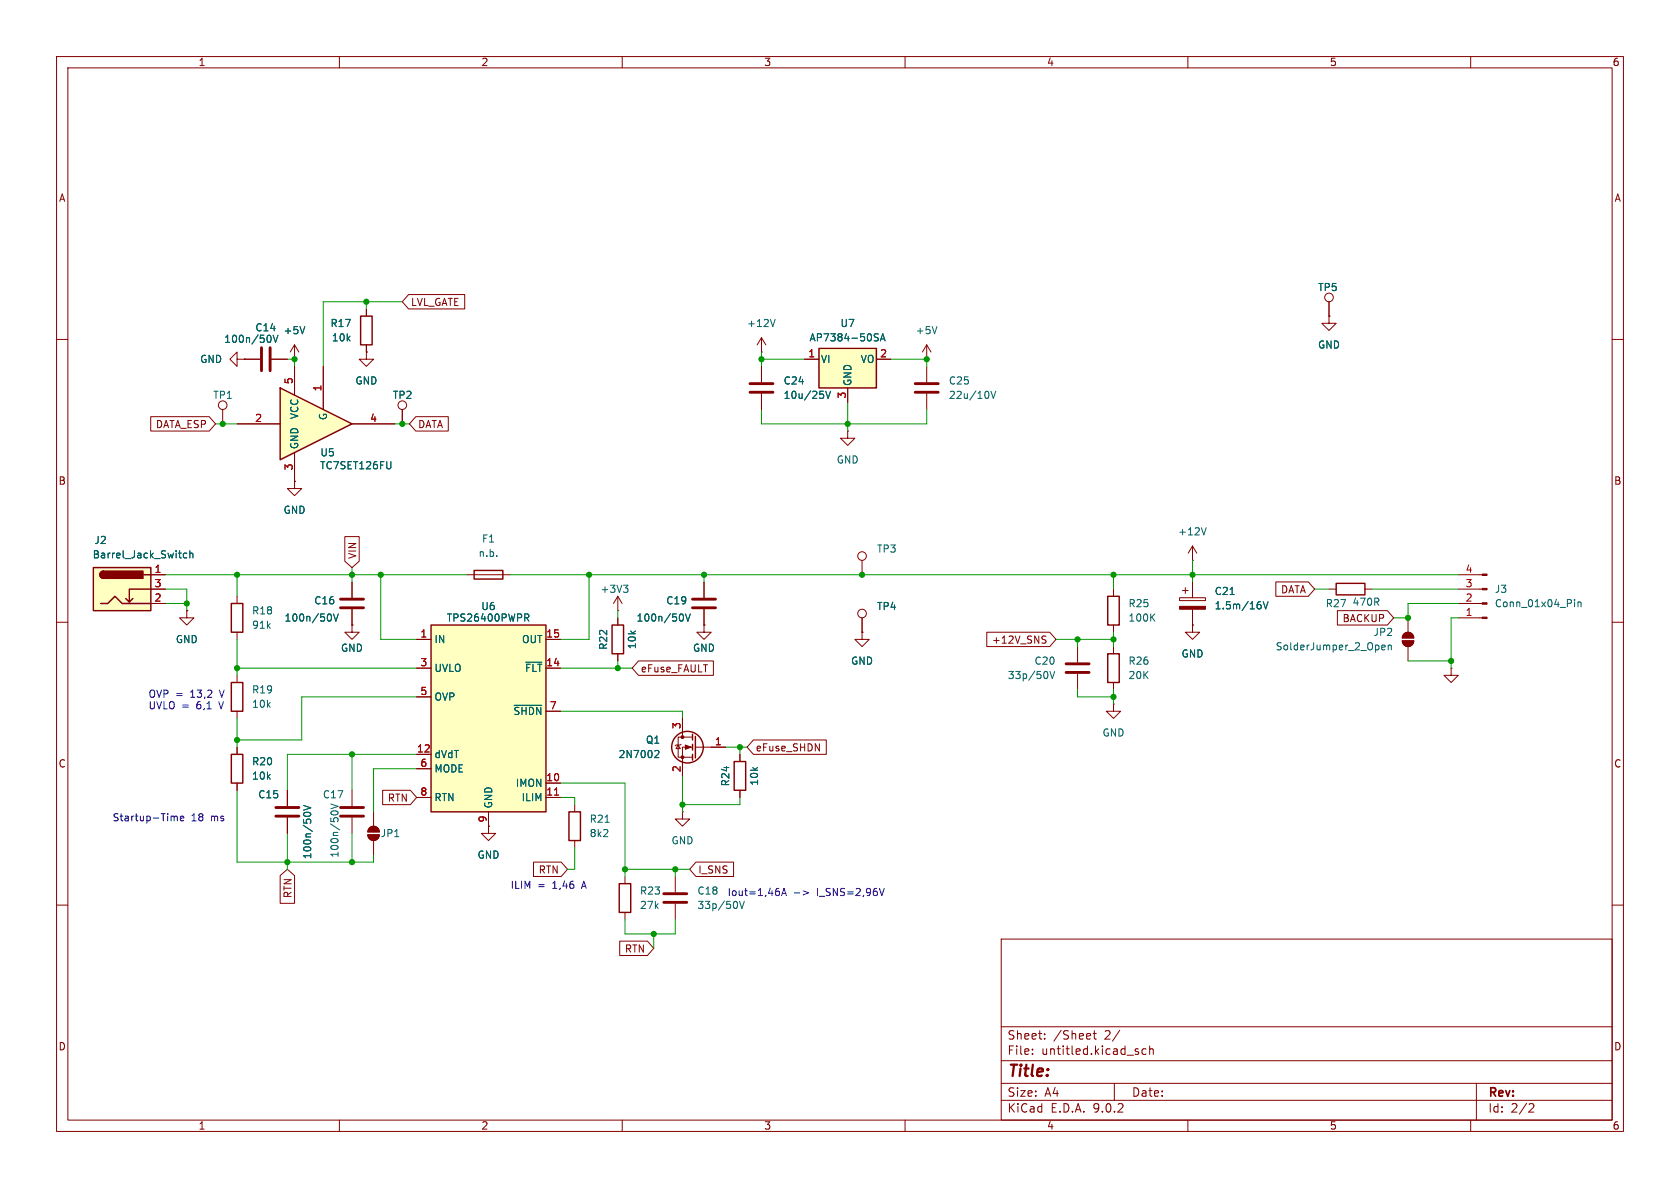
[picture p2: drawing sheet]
<svg xmlns="http://www.w3.org/2000/svg" width="297mm" height="210mm" viewBox="0 0 297 210" stroke-linecap="round" stroke-linejoin="round" font-family="sans-serif">
<g fill="none" stroke="#840000" stroke-width=".18">
<path d="M10 10h277v190h-277zM12 12h273v186h-273zM60 10v2M110 10v2M160 10v2M210 10v2M260 10v2M64.8 54.6v1.3M10 60h2M39.4 72.4v2.5M41.9 63.5v1.3l-1.3-1.3 1.3-1.3v1.3h1.3M43.2 63.5h.1"/>
<path d="M64.8 62.2v1.3h-1.3l1.3 1.3 1.2-1.3h-1.2M64.8 62.2h.1M64.8 61v1.2M71.1 72.4v2.5M285 60h2M52.1 85.1v1.3h-1.3l1.3 1.2 1.2-1.2h-1.2M52.1 85.1h.1M10 110h2M41.9 105.4v1.3M41.9 111.8v1.2M82.5 101.6h7.7M152.4 109.2v2.6"/>
<path d="M196.8 114.3v1.3M210.8 110.5v1.3h1.3l-1.3 1.2-1.3-1.2h1.3M210.8 110.5h.1M234.9 104.1h1.3M241.3 104.1h1.3M247.9 113.3h2a1.02 1.02 0 0 1-1 1 1.02 1.02 0 0 1-1-1zM248.2 112.1a1.02 1.02 0 0 1 1.1-.3 1.02 1.02 0 0 1 .6 1h-2zM248.9 109.2v2.6M248.9 114.3v2.5M256.5 118.1v1.3h1.3l-1.3 1.3-1.2-1.3h1.2M256.5 118.1h.1M257.8 104.1h4.2"/>
<path d="M257.8 109.2h4.2M257.8 106.7h4.2M257.8 101.6h4.2M285 110h2M41.9 132.1v1.3M41.9 138.4v1.3M50.8 139.7v2.8M196.8 120.7v1.2M50.8 144.5v2.8M65 147.6h2.1a1.02 1.02 0 0 1-1.1 1 1.02 1.02 0 0 1-1-1zM65.3 146.4a1.02 1.02 0 0 1 1.1-.3 1.02 1.02 0 0 1 .7 1h-2.1zM66 143.5v2.6"/>
<path d="M66 148.6v2.5M86.4 146.1v1.2h1.2l-1.2 1.3-1.3-1.3h1.3M86.4 146.1h.1M120.6 143.5v1.3h1.3l-1.3 1.3-1.2-1.3h1.2M120.6 143.5h.1M10 160h2M177 166h108v32h-108zM285 160h2M60 198v2M110 198v2M160 198v2M177 194.5h108"/>
<path d="M177 191.5h108M177 187.5h108M177 181.5h108M182.5 186.3v.1M182.5 185.5v.1M184.7 183.6v.1M184.7 182.8v.1M193.2 182.7h.6M193.5 182.2v1.3l.3 .2M197 191.5v3M198 182.1l-1.3 2M201.2 186v.3"/>
<path d="M202.6 185.5l-.4-.1-.3 .3v.4l.1 .2h.6M203.2 185.5l.3-.1 .3 .1 .1 .9M203.2 184.9v1.5M210 198v2M260 198v2M261 191.5v6.5M270.5 195.1l.5 .1 .2 .3-1 1.1h1"/>
<circle cx="39.4" cy="71.6" r=".76"/>
<circle cx="71.1" cy="71.6" r=".76"/>
<circle cx="152.4" cy="108.5" r=".76"/>
</g>
<path d="M63.8 55.9h2v5.1h-2zM40.9 106.7h2v5.1h-2zM83.8 100.8h5.1v1.6h-5.1zM195.8 115.6h2.1v5.1h-2.1zM236.2 103.1h5.1v2.1h-5.1zM40.9 133.4h2v5h-2z" fill="none" stroke="#840000" stroke-width=".25"/>
<g fill="#840000" stroke="#840000" stroke-width=".18">
<path d="M65.3 146.4a1.02 1.02 0 0 1 1.1-.3 1.02 1.02 0 0 1 .7 1h-2.1z"/>
<path d="M65 147.6h2.1a1.02 1.02 0 0 1-1.1 1 1.02 1.02 0 0 1-1-1z"/>
<path d="M248.2 112.1a1.02 1.02 0 0 1 1.1-.3 1.02 1.02 0 0 1 .6 1h-2z"/>
<path d="M247.9 113.3h2a1.02 1.02 0 0 1-1 1 1.02 1.02 0 0 1-1-1z"/>
<path d="M262 109.1h.9v.2h-.9z"/>
<path d="M262 106.6h.9v.2h-.9z"/>
<path d="M262 104h.9v.3h-.9z"/>
<path d="M262 101.5h.9v.2h-.9z"/>
</g>
<path d="M244.3 114.5l.6-.2-.1-.2-.3-.1-.2 .2v.6h.5M245.4 114.2l.2-.2 .3 .1 .1 .8M245.4 114v.9M278.4 106v.1M278.4 106.4v.9M279 106.4v.9M279 106.5l.1-.1 .4 .1v.8M53.7 143.9a.79 .79 0 0 1 1.2 0M53.7 142.4l1.2 .4-1.2 .4" fill="none" stroke="#006464" stroke-width=".18"/>
<path d="M48.8 144.3h4M48.8 142.7h4" fill="none" stroke="#840000" stroke-width=".51"/>
<path d="M76.2 110.5h20.3v33h-20.3z" fill="#ffffc2"/>
<path d="M76.2 110.5h20.3v33h-20.3zM108.2 110.5h2v5.1h-2z" fill="none" stroke="#840000" stroke-width=".25"/>
<g fill="none" stroke="#840000" stroke-width=".18">
<path d="M234.9 53.3v2.6M43.2 63.5h2.8M48 63.5h2.8M52.1 63.5h.1M52.1 61l-.8 1.2M52.1 61l.7 1.2M52.1 61v2.5M73.7 113h2.5M73.7 118.1h2.5M96.5 113h2.6M96.5 118.1h2.6M109.2 108h.1"/>
<path d="M109.2 105.4v2.6M109.2 109.2v1.3M109.2 115.6v1.2M109.2 105.4l-.7 1.3M109.2 105.4l.8 1.3M124.5 102.9v2.8M124.5 107.7v2.8M73.7 123.2h2.5M73.7 133.4h2.5M73.7 135.9h2.5M96.5 125.7h2.6M96.5 138.4h2.6"/>
<path d="M73.7 141h2.5M86.4 143.5v2.6M96.5 141h2.6"/>
<circle cx="234.9" cy="52.6" r=".76"/>
</g>
<path d="M47.8 59.4l.1 .6-.1 .4-.2 .1M48.3 59.3l.4 1.2 .4-1.2M53.9 57.7l-.4 1.3M92.8 108.5h.5l.2 .3-.1 .3-.6 .1M93 117.1h2.8M93.1 109.2l.4 .6M110.2 103.4h.8l-.4 .5M110.8 103.9l.2 .3v.3l-.2 .2M120.5 108.5a.79 .79 0 0 1 0 1.3M121.2 108.5l.4 1.3 .4-1.3M90.9 124.7h4.9" fill="none" stroke="#006464" stroke-width=".18"/>
<path d="M98 140.6h.8" fill="none" stroke="#a90000" stroke-width=".18"/>
<path d="M46.2 61.5v4M47.8 61.5v4M122.4 107.4h4.1M122.4 105.9h4.1" fill="none" stroke="#840000" stroke-width=".51"/>
<path d="M49.5 68.6l12.7 6.3-12.7 6.4z" fill="#ffffc2"/>
<g fill="none" stroke="#840000" stroke-width=".25">
<path d="M49.5 68.6l12.7 6.3-12.7 6.4zM195.8 105.4h2.1v5.1h-2.1zM40.9 120.7h2v5h-2zM122.4 129.8v1M122.4 131.6v1M122.4 133.4v1M122.9 130.2v3.8M129.8 134.6h2v5.1h-2zM100.6 143.5h2v5.1h-2zM109.5 156.2h2v5.1h-2z"/>
<circle cx="121.5" cy="132.1" r="2.79"/>
</g>
<g fill="none" stroke="#840000" stroke-width=".18">
<path d="M134.6 59.7l-.7 1.3M134.6 59.7l.8 1.3M134.6 59.7v2.5M234.9 55.9v1.3h1.3l-1.3 1.2-1.2-1.2h1.2M234.9 55.9h.1M41.9 74.9h7.6M52.1 64.8v5.1M57.1 64.8v7.6M62.2 74.9h7.6M134.6 62.2h.1M134.6 64.8v2.8M134.6 69.6v2.8"/>
<path d="M149.9 76.2v1.3h1.2l-1.2 1.2-1.3-1.2h1.3M149.9 76.2h.1M163.8 63.5h.1M163.8 61l-.7 1.2M163.8 61l.8 1.2M163.8 61v2.5M163.8 64.8v2.8M163.8 69.6v2.8M52.1 80v5.1M152.4 99.1v2.5M210.8 99.1h.1M210.8 96.5l-.7 1.3"/>
<path d="M210.8 96.5l.8 1.3M210.8 96.5v2.6M41.9 119.4v1.3M124.5 110.5v1.3h1.2l-1.2 1.2-1.3-1.2h1.3M124.5 110.5h.1M152.4 111.8v1.2h1.3l-1.3 1.3-1.3-1.3h1.3M152.4 111.8h.1M190.5 114.3v2.8M190.5 119.1v2.8M196.8 104.1v1.3M196.8 110.5v1.3M208.5 105.7h4.6v.5h-4.6z"/>
<path d="M209 104.4h1.1M209.5 103.9v1M210.8 102.9v2.8M210.8 107.7v2.8M41.9 125.7v1.3M119.9 131.7l.4 .6h-.8zM120.4 131.6l-.1 .1h-.8l-.1 .1M120.6 127v3.3M122.4 130.3h-2.5v3.6h2.5M122.4 132.1h-1.8v5.1M122.9 132.1h5.4M130.8 133.4v1.2"/>
<path d="M130.8 139.7v1.3M196.8 124.5v1.2h1.3l-1.3 1.3-1.2-1.3h1.2M196.8 124.5h.1M101.6 142.2v1.3M101.6 148.6v1.3M110.5 154.9v1.3M119.4 154.9v2.8M119.4 159.8v2.8M110.5 161.3v1.3"/>
<circle cx="152.4" cy="98.3" r=".76"/>
</g>
<g fill="none" stroke="#006464" stroke-width=".18">
<path d="M137 56.5l-.4 1.2M165.6 57.7l-.4 1.3M145.6 69.8v.5M146 69.2l.4 1.2 .4-1.2M174.8 69.4v.8M175.2 69.2l.4 1.2 .4-1.2M69.1 81.6l-.1 1.2M213.2 93.3l-.4 1.3M185.2 118.9v.8M185.6 118.7l.4 1.3 .5-1.3M203.6 109.1l.6 .7M204.2 108.5l-.8 .8"/>
<path d="M217.5 105.1h.7M222.6 106.4h.2M222.7 106.9l.3 .2v.3l-.3 .2M223.3 106.4l.5 1.2 .4-1.2M115.9 132.7h.5l.1 .3-.8 .9h.8M107 145.4h.7M130.3 159.6v.8M130.7 159.3l.5 1.3 .4-1.3"/>
</g>
<g fill="#840000" stroke="#840000" stroke-width=".18">
<path d="M121.2 131.7l1 .4-1 .4z"/>
<path d="M208.5 107.2h4.6v.5h-4.6z"/>
<circle cx="120.6" cy="130.3" r=".25"/>
<circle cx="120.6" cy="133.9" r=".25"/>
</g>
<path d="M132.6 67.8h4.1M132.6 69.3h4.1M161.8 67.8h4.1M161.8 69.3h4.1M188.5 117.3h4M188.5 118.9h4M117.3 158h4.1M117.3 159.5h4.1" fill="none" stroke="#840000" stroke-width=".51"/>
<path d="M144.8 61.6h10.1v7h-10.1z" fill="#ffffc2"/>
<path d="M144.8 61.6h10.1v7h-10.1z" fill="none" stroke="#840000" stroke-width=".25"/>
<path d="M142.2 63.5h2.6M149.9 68.6v2.5M154.9 63.5h2.6M62.2 110.5v1.3h1.3l-1.3 1.2-1.2-1.2h1.2M62.2 110.5h.1M62.2 102.9v2.8M62.2 107.7v2.8" fill="none" stroke="#840000" stroke-width=".18"/>
<path d="M154.8 59.6l.4 .1 .1 .3-.3 .3h-.3M154.8 59l.5 .1M155.8 59.9h.6M155.6 60.3l.5-1.3 .4 1.3M58.3 108.5a.79 .79 0 0 1 0 1.3M59 108.5l.4 1.3 .4-1.3" fill="none" stroke="#006464" stroke-width=".18"/>
<path d="M60.2 107.4h4.1M60.2 105.9h4.1" fill="none" stroke="#840000" stroke-width=".51"/>
<path d="M16.5 100.3h10.2v7.7h-10.2z" fill="#ffffc2"/>
<path d="M16.5 100.3h10.2v7.7h-10.2zM17.8 106.7h1.2l1.3-1.3 1.3 1.3h5.1M18.3 101a.64 .64 0 0 0-.6 .6 .64 .64 0 0 0 .6 .6M23.5 105.8l-.6 .6M25.4 101.6h1.3M26.7 104.1h-3.8v2.3l-.7-.6" fill="none" stroke="#840000" stroke-width=".25"/>
<g fill="#840000" stroke="#840000" stroke-width=".25">
<path d="M17.8 101.2l.5-.2v1.2a.63 .63 0 0 1-.6-.4 .63 .63 0 0 1 .1-.6z"/>
<path d="M18.3 101h7v1.2h-7z"/>
</g>
<g fill="none" stroke="#840000" stroke-width=".18">
<path d="M64.8 54.6v1.3M72.2 52.1h10v2.5h-10l-1.1-1.3zM234.9 55.9h.1M234.9 53.3v2.6M26.6 73.7h10.4l1.1 1.2-1.1 1.3h-10.4zM41.9 74.9h7.6M43.2 63.5h.1M43.2 63.5h2.8M48 63.5h2.8M52.1 63.5h.1M52.1 64.8v5.1M57.1 64.8v7.6"/>
<path d="M62.2 74.9h7.6M64.8 62.2h.1M64.8 61v1.2M71.1 72.4v2.5M73.5 73.7h5.8v2.5h-5.8l-1.1-1.3zM134.6 64.8v2.8M134.6 69.6v2.8M142.2 63.5h2.6M149.9 68.6v2.5M154.9 63.5h2.6M52.1 85.1h.1M52.1 80v5.1"/>
<path d="M61 94.9h2.5v4.3l-1.3 1.1-1.2-1.1zM26.7 101.6h2.5M26.7 104.1h2.5M26.7 106.7h2.5M33 108v1.2h1.3l-1.3 1.3-1.3-1.3h1.3M33 108h.1M62.2 110.5h.1M62.2 102.9v2.8M62.2 107.7v2.8M73.7 113h2.5M73.7 118.1h2.5M96.5 113h2.6"/>
<path d="M96.5 118.1h2.6M109.2 109.2v1.3M109.2 115.6v1.2M112.9 116.8h13.2v2.6h-13.2l-1.1-1.3zM124.5 110.5h.1M124.5 102.9v2.8M124.5 107.7v2.8M152.4 111.8h.1M152.4 109.2v2.6M174.4 111.8h11.2l1.1 1.2-1.1 1.3h-11.2zM184.4 113l.4 .2 .1 .3-.2 .2h-.3M184.4 112.4l.5 .1"/>
<path d="M210.8 110.5h.1M210.8 102.9v2.8M210.8 107.7v2.8M225.5 102.9h5.8l1.1 1.2-1.1 1.3h-5.8zM236.4 107.9h8.9l1.1 1.3-1.1 1.3h-8.9zM41.9 132.1v1.3M41.9 138.4v1.3M50.8 139.7v2.8M62.2 139.7v2.8M67.6 139.7h4.9l1.2 1.3-1.2 1.2h-4.9zM73.7 123.2h2.5M73.7 133.4h2.5"/>
<path d="M73.7 135.9h2.5M96.5 125.7h2.6M96.5 138.4h2.6M120.6 127v2.5M120.6 134.6v2.6M125.7 132.1h2.6M130.8 133.4v1.2M130.8 139.7v1.3M133.2 130.8h12.9v2.6h-12.9l-1.1-1.3zM49.5 154.8l1.3-1.1 1.3 1.1v4.9h-2.6zM50.8 144.5v2.8M62.2 144.5v2.8"/>
<path d="M73.7 141h2.5M86.4 146.1h.1M86.4 143.5v2.6M94.3 152.4h4.9l1.1 1.3-1.1 1.2h-4.9zM96.5 141h2.6M123 152.4h6.7v2.5h-6.7l-1.1-1.2zM109.6 166.4h4.9l1.1 1.2-1.1 1.3h-4.9z"/>
</g>
<g fill="none" stroke="#006464" stroke-width=".18">
<path d="M47.8 59.4l.1 .6-.1 .4-.2 .1M48.3 59.3l.4 1.2 .4-1.2M53.9 57.7l-.4 1.3M154.8 59.6l.4 .1 .1 .3-.3 .3h-.3M154.8 59l.5 .1M155.8 59.9h.6M145.6 69.8v.5M146 69.2l.4 1.2 .4-1.2M155.6 60.3l.5-1.3 .4 1.3M33 97.8h-.3l-.3 .2 .1 .6h.5M33.6 97.9l.1-.1h.3l.1 .8M33.6 97.4v1.2"/>
<path d="M69.1 81.6l-.1 1.2M58.3 108.5a.79 .79 0 0 1 0 1.3M59 108.5l.4 1.3 .4-1.3M92.8 108.5h.5l.2 .3-.1 .3-.6 .1M93 117.1h2.8M93.1 109.2l.4 .6M120.5 108.5a.79 .79 0 0 1 0 1.3M121.2 108.5l.4 1.3 .4-1.3M217.5 105.1h.7M222.6 106.4h.2M222.7 106.9l.3 .2v.3l-.3 .2M223.3 106.4l.5 1.2 .4-1.2"/>
<path d="M90.9 124.7h4.9M115.9 132.7h.5l.1 .3-.8 .9h.8M53.7 143.9a.79 .79 0 0 1 1.2 0M53.7 142.4l1.2 .4-1.2 .4M58.5 143.6a.79 .79 0 0 1 1.3 0M58.5 142.1l1.3 .4-1.3 .5"/>
</g>
<path d="M60.2 144.3h4.1M60.2 142.7h4.1" fill="none" stroke="#840000" stroke-width=".51"/>
<g fill="none" stroke="#009600" stroke-width=".18">
<path d="M64.8 53.3v1.3M71.1 53.3h-14v11.5M38.1 74.9h3.8M50.8 63.5h1.3v1.3M69.8 74.9h2.6M134.6 72.4v2.5h29.2v-2.5M134.6 63.5h7.6M134.6 62.2v2.6M149.9 71.1v5.1M157.5 63.5h6.3v1.3M210.8 99.1v3.8M29.2 101.6h53.3"/>
<path d="M29.2 106.7h3.8M29.2 104.1h3.8v3.9M41.9 101.6v3.8M41.9 113v6.4M41.9 118.1h31.8M62.2 100.3v2.6M67.3 101.6v11.4h6.4M90.2 101.6h167.6M99.1 118.1h12.7M104.1 101.6v11.4h-5M109.2 108v1.2M109.2 116.8v1.3"/>
<path d="M124.5 101.6v1.3M186.7 113h10.1M190.5 113v1.3M196.8 101.6v2.5M196.8 111.8v2.5M232.4 104.1h2.5M242.6 104.1h15.2M248.9 116.8h7.6M257.8 109.2h-1.3v8.9M257.8 106.7h-8.9v2.5h-2.5M41.9 139.7v12.7h24.1v-1.3M41.9 127v5.1"/>
<path d="M62.2 133.4v6.3M73.7 135.9h-7.7v7.6M73.7 133.4h-22.9v6.3M73.7 123.2h-20.4v7.6h-11.4M99.1 138.4h11.4v16.5M99.1 125.7h21.5v1.3M120.6 137.2v6.3M128.3 132.1h3.8M130.8 132.1v1.3M190.5 121.9v1.3h6.3M196.8 121.9v2.6M50.8 147.3v6.4"/>
<path d="M62.2 147.3v5.1M99.1 141h2.5v1.2M101.6 149.9v3.8h-1.3M110.5 153.7h11.4M119.4 153.7v1.2M130.8 141v1.2h-10.2M110.5 162.6v2.5h8.9v-2.5M115.6 165.1v2.5"/>
</g>
<path d="M30.4 144.3l.4 .1M30.8 144.4l.2-.1h.3v.8M30.8 144.4v.7M31.9 144.7l.6-.1-.1-.3h-.3l-.2 .1v.6h.5M137.7 157.6l.1 .2-.1 .5M138.2 158.3l.4-1.3 .4 1.3M138.3 158h.6M140.4 157.8h1M142 157.5l1 .3-1 .4M155.5 157l.4 1.3 .4-1.3" fill="none" stroke="#0000c2" stroke-width=".18"/>
<path d="M98 140.6h.8" fill="none" stroke="#a90000" stroke-width=".18"/>
<g fill="#009600" stroke="#009600" stroke-width=".18">
<circle cx="64.8" cy="53.3" r=".46"/>
<circle cx="39.4" cy="74.9" r=".46"/>
<circle cx="33" cy="106.7" r=".46"/>
<circle cx="41.9" cy="101.6" r=".46"/>
<circle cx="62.2" cy="101.6" r=".46"/>
<circle cx="52.1" cy="63.5" r=".46"/>
<circle cx="210.8" cy="101.6" r=".46"/>
<circle cx="196.8" cy="101.6" r=".46"/>
<circle cx="248.9" cy="109.2" r=".46"/>
<circle cx="196.8" cy="123.2" r=".46"/>
<circle cx="196.8" cy="113" r=".46"/>
<circle cx="256.5" cy="116.8" r=".46"/>
<circle cx="62.2" cy="152.4" r=".46"/>
<circle cx="62.2" cy="133.4" r=".46"/>
<circle cx="152.4" cy="101.6" r=".46"/>
<circle cx="130.8" cy="132.1" r=".46"/>
<circle cx="119.4" cy="153.7" r=".46"/>
<circle cx="120.6" cy="142.2" r=".46"/>
<circle cx="163.8" cy="63.5" r=".46"/>
<circle cx="110.5" cy="153.7" r=".46"/>
<circle cx="149.9" cy="74.9" r=".46"/>
<circle cx="115.6" cy="165.1" r=".46"/>
<circle cx="190.5" cy="113" r=".46"/>
<circle cx="67.3" cy="101.6" r=".46"/>
<circle cx="41.9" cy="118.1" r=".46"/>
<circle cx="50.8" cy="152.4" r=".46"/>
<circle cx="41.9" cy="130.8" r=".46"/>
<circle cx="104.1" cy="101.6" r=".46"/>
<circle cx="71.1" cy="74.9" r=".46"/>
<circle cx="109.2" cy="118.1" r=".46"/>
<circle cx="134.6" cy="63.5" r=".46"/>
<circle cx="124.5" cy="101.6" r=".46"/>
</g>
<text font-size="2.8" fill="#840000" x="178" y="190.9">Title:</text>
<g font-size="2.1" fill="#840000">
<text x="178" y="184">Sheet:</text>
<text x="186.2" y="184">/Sheet</text>
<text x="195.3" y="184">2/</text>
<text x="178" y="186.7">File:</text>
<text x="184.1" y="186.7">untitled.kicad_sch</text>
<text x="178" y="196.9">KiCad</text>
<text x="178" y="194.1">Size:</text>
<text x="184.7" y="194.1">A4</text>
<text x="185.7" y="196.9">E.D.A.</text>
<text x="193.3" y="196.9">9.0.2</text>
<text x="200" y="194.1">Date:</text>
<text x="263" y="194.3">Rev:</text>
<text x="263" y="196.9">Id:</text>
<text x="267.1" y="196.9">2/2</text>
</g>
<g font-size="1.8" fill="#840000">
<text x="35" y="11.9">1</text>
<text x="85" y="11.9">2</text>
<text x="135" y="11.9">3</text>
<text x="185" y="11.9">4</text>
<text x="235" y="11.9">5</text>
<text x="285" y="11.9">6</text>
<text x="10.3" y="35.9">A</text>
<text x="285.3" y="35.9">A</text>
<text x="72.5" y="54.3">LVL_GATE</text>
<text x="27.5" y="75.9">DATA_ESP</text>
<text x="73.8" y="75.9">DATA</text>
<text x="10.3" y="85.9">B</text>
<text x="285.3" y="85.9">B</text>
<text x="63.2" y="98.9" transform="rotate(-90 63.2 98.9)">VIN</text>
<text x="226.4" y="105.1">DATA</text>
<text x="175.3" y="114">+12V_SNS</text>
<text x="237.2" y="110.2">BACKUP</text>
<text x="113.2" y="119.1">eFuse_FAULT</text>
<text x="10.3" y="135.9">C</text>
<text x="133.5" y="133">eFuse_SHDN</text>
<text x="285.3" y="135.9">C</text>
<text x="68.5" y="141.9">RTN</text>
<text x="95.1" y="154.6">RTN</text>
<text x="123.3" y="154.6">I_SNS</text>
<text x="51.8" y="158.9" transform="rotate(-90 51.8 158.9)">RTN</text>
<text x="110.4" y="168.6">RTN</text>
<text x="10.3" y="185.9">D</text>
<text x="285.3" y="185.9">D</text>
<text x="35" y="199.9">1</text>
<text x="85" y="199.9">2</text>
<text x="135" y="199.9">3</text>
<text x="185" y="199.9">4</text>
<text x="235" y="199.9">5</text>
<text x="285" y="199.9">6</text>
</g>
<g font-size="1.8" fill="#006464">
<text x="232.9" y="51.7">TP5</text>
<text x="45" y="58.8">C14</text>
<text x="50" y="59.3">+5V</text>
<text x="58.3" y="58">R17</text>
<text x="132" y="58">+12V</text>
<text x="148.5" y="58">U7</text>
<text x="161.8" y="59.3">+5V</text>
<text x="35.3" y="64.4">GND</text>
<text x="39.5" y="60.8">100n/50V</text>
<text x="58.6" y="60.6">10k</text>
<text x="143" y="60.6">AP7384-50SA</text>
<text x="145" y="64.4">VI</text>
<text x="152.1" y="64.4">VO</text>
<text x="232.9" y="61.8">GND</text>
<text x="37.6" y="70.7">TP1</text>
<text x="62.7" y="68.2">GND</text>
<text x="69.4" y="70.7">TP2</text>
<text x="138.4" y="70.7">10u/25V</text>
<text x="138.4" y="68.2">C24</text>
<text x="150.7" y="68.3" transform="rotate(-90 150.7 68.3)">GND</text>
<text x="167.6" y="70.7">22u/10V</text>
<text x="167.6" y="68.2">C25</text>
<text x="52.9" y="74.2" transform="rotate(-90 52.9 74.2)">VCC</text>
<text x="58" y="74.4" transform="rotate(-90 58 74.4)">G</text>
<text x="52.9" y="79.5" transform="rotate(-90 52.9 79.5)">GND</text>
<text x="56.5" y="83.2">TC7SET126FU</text>
<text x="56.5" y="80.9">U5</text>
<text x="147.8" y="82.1">GND</text>
<text x="50" y="91">GND</text>
<text x="208.2" y="94.8">+12V</text>
<text x="16.3" y="98.9">Barrel_Jack_Switch</text>
<text x="16.6" y="96.4">J2</text>
<text x="84.5" y="98.7">n.b.</text>
<text x="85.1" y="96.1">F1</text>
<text x="154.9" y="97.9">TP3</text>
<text x="55.5" y="107">C16</text>
<text x="106.1" y="105">+3V3</text>
<text x="117.7" y="107">C19</text>
<text x="199.4" y="107.5">R25</text>
<text x="214.6" y="105.4">C21</text>
<text x="214.6" y="107.9">1.5m/16V</text>
<text x="234.3" y="107.5">R27</text>
<text x="239" y="107.3">470R</text>
<text x="264.2" y="105">J3</text>
<text x="264.2" y="107.5">Conn_01x04_Pin</text>
<text x="31" y="113.9">GND</text>
<text x="44.5" y="111.4">91k</text>
<text x="44.5" y="108.8">R18</text>
<text x="50.2" y="110.1">100n/50V</text>
<text x="76.7" y="113.9">IN</text>
<text x="78.9" y="110.1">TPS26400PWPR</text>
<text x="85" y="108.1">U6</text>
<text x="92.2" y="113.9">OUT</text>
<text x="112.4" y="110.1">100n/50V</text>
<text x="154.9" y="108.1">TP4</text>
<text x="199.4" y="110.1">100K</text>
<text x="242.7" y="112.6">JP2</text>
<text x="60.2" y="115.4">GND</text>
<text x="76.7" y="119">UVLO</text>
<text x="92.7" y="119">~{FLT}</text>
<text x="107.5" y="115" transform="rotate(-90 107.5 115)">R22</text>
<text x="112.6" y="114.9" transform="rotate(-90 112.6 114.9)">10k</text>
<text x="122.4" y="115.4">GND</text>
<text x="150.4" y="117.7">GND</text>
<text x="182.8" y="117.7">C20</text>
<text x="199.4" y="117.7">R26</text>
<text x="208.8" y="116.4">GND</text>
<text x="225.4" y="115.2">SolderJumper_2_Open</text>
<text x="44.5" y="125.3">10k</text>
<text x="44.5" y="122.8">R19</text>
<text x="76.7" y="124.1">OVP</text>
<text x="178.1" y="120.2">33p/50V</text>
<text x="199.4" y="120.2">20K</text>
<text x="90.7" y="126.6">~{SHDN}</text>
<text x="114.1" y="131.7">Q1</text>
<text x="194.8" y="130.4">GND</text>
<text x="44.5" y="135.5">R20</text>
<text x="76.7" y="134.2">dVdT</text>
<text x="76.7" y="136.8">MODE</text>
<text x="109.2" y="134.2">2N7002</text>
<text x="44.5" y="138">10k</text>
<text x="45.6" y="141.3">C15</text>
<text x="57" y="141.3">C17</text>
<text x="76.7" y="141.8">RTN</text>
<text x="87.2" y="143" transform="rotate(-90 87.2 143)">GND</text>
<text x="91.1" y="139.3">IMON</text>
<text x="92.1" y="141.8">ILIM</text>
<text x="129.1" y="139.1" transform="rotate(-90 129.1 139.1)">R24</text>
<text x="134.2" y="139" transform="rotate(-90 134.2 139)">10k</text>
<text x="67.2" y="148.2">JP1</text>
<text x="104.1" y="148.2">8k2</text>
<text x="104.1" y="145.6">R21</text>
<text x="118.6" y="149.5">GND</text>
<text x="55.2" y="152" transform="rotate(-90 55.2 152)">100n/50V</text>
<text x="60" y="151.7" transform="rotate(-90 60 151.7)">100n/50V</text>
<text x="84.3" y="152">GND</text>
<text x="113" y="160.9">27k</text>
<text x="113" y="158.3">R23</text>
<text x="123.2" y="160.9">33p/50V</text>
<text x="123.2" y="158.3">C18</text>
</g>
<g font-size="1.8" fill="#a90000">
<text x="142.8" y="63.2">1</text>
<text x="155.5" y="63.2">2</text>
<text x="51.8" y="68" transform="rotate(-90 51.8 68)">5</text>
<text x="56.9" y="69.3" transform="rotate(-90 56.9 69.3)">1</text>
<text x="149.6" y="70.6" transform="rotate(-90 149.6 70.6)">3</text>
<text x="45" y="74.7">2</text>
<text x="65.3" y="74.7">4</text>
<text x="51.8" y="83.3" transform="rotate(-90 51.8 83.3)">3</text>
<text x="27.2" y="101.3">1</text>
<text x="259" y="101.3">4</text>
<text x="27.2" y="103.9">3</text>
<text x="27.2" y="106.4">2</text>
<text x="259" y="106.4">2</text>
<text x="259" y="103.9">3</text>
<text x="74.2" y="112.8">1</text>
<text x="96.5" y="112.8">15</text>
<text x="259" y="109">1</text>
<text x="74.2" y="117.9">3</text>
<text x="96.5" y="117.9">14</text>
<text x="74.2" y="122.9">5</text>
<text x="97.1" y="125.5">7</text>
<text x="120.4" y="129" transform="rotate(-90 120.4 129)">3</text>
<text x="126.3" y="131.8">1</text>
<text x="73.6" y="133.1">12</text>
<text x="74.2" y="135.6">6</text>
<text x="120.4" y="136.6" transform="rotate(-90 120.4 136.6)">2</text>
<text x="74.2" y="140.7">8</text>
<text x="96.5" y="138.2">10</text>
<text x="96.5" y="140.7">11</text>
<text x="86.1" y="145.5" transform="rotate(-90 86.1 145.5)">9</text>
</g>
<g font-size="1.8" fill="#0000c2">
<text x="26.2" y="123.5">OVP =</text>
<text x="26.2" y="125.6">UVLO =</text>
<text x="33.8" y="123.5">13,2</text>
<text x="34.9" y="125.6">6,1</text>
<text x="39" y="125.6">V</text>
<text x="39.2" y="123.5">V</text>
<text x="19.8" y="145.4">Startup-Time</text>
<text x="33.8" y="145.4">18</text>
<text x="37.4" y="145.4">ms</text>
<text x="90.2" y="157.3">ILIM</text>
<text x="95" y="157.3">=</text>
<text x="97.8" y="157.3">1,46</text>
<text x="103.2" y="157.3">A</text>
<text x="128.5" y="158.6">Iout=1,46A</text>
<text x="144.5" y="158.6">I_SNS=2,96V</text>
</g>
</svg>
